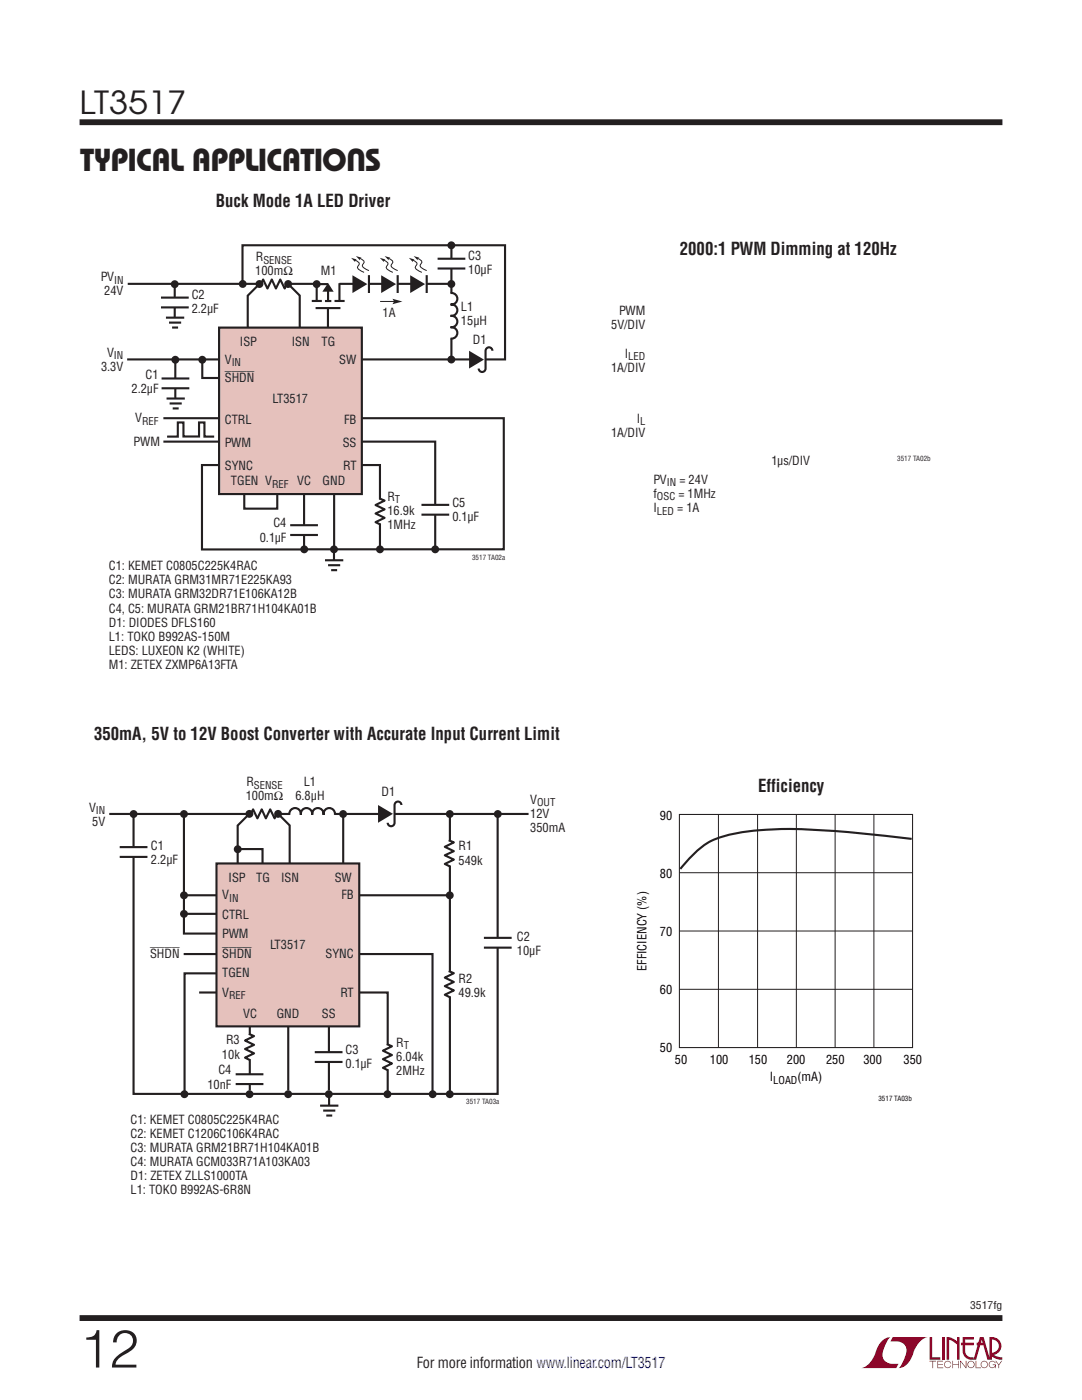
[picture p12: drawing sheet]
<svg xmlns="http://www.w3.org/2000/svg" width="216mm" height="279mm" viewBox="0 0 216 279" stroke-linecap="round" stroke-linejoin="round" font-family="sans-serif">
<g fill="#900126">
<path d="M185.5 266.8h.5v4.1h1.6v.5h-2.1z"/>
<path d="M176.2 267.4l1-.5h.5h-.1a6.2 6.2 0 0 0-1.4 4 2.58 2.58 0 0 0 3.1 1.3l-.5 .8h-6.9a4.9 4.9 0 0 0 3-3.8l.4-.7z"/>
<path d="M178.1 266.9h7a4.9 4.9 0 0 0-3.1 3.7 3.2 3.2 0 0 1-2.7 2.4h.1a6.2 6.2 0 0 0 1.4-4.1 2.58 2.58 0 0 0-3.1-1.2z"/>
<path d="M188 266.8h.5v4.6h-.5z"/>
<path d="M188.9 266.8l1 .2 1.1 .7v-.9h.5v4.6h-.5v-3.1l-1.6-.9v4h-.5z"/>
<path d="M185.5 271.6h1.3v.1h-.6v1.3h-.1v-1.3h-.6z"/>
<path d="M187 271.6h1.2v.1h-1v.5h.9v.2h-.9v.5h1v.1h-1.2z"/>
<path d="M190 271.6h.2v.6h1v-.6h.1v1.4h-.1v-.6h-1v.6h-.2z"/>
<path d="M191.6 271.6h.1l1 1.2v-1.2h.1v1.4l-1.1-1.2v1.2h-.1z"/>
<path d="M194.7 271.6h.1v1.3h.9v.1h-1z"/>
<path d="M198.6 271.6h.2l.5 .7 .5-.7h.2l-.6 .8v.6h-.2v-.6z"/>
<path d="M192.1 266.8h2.2v.5h-1.7v.7h1.7v.5h-1.7v1.1a1.32 1.32 0 0 0 1.7 1.3v.5l1.2-4.6h.8l1.1 4.1v-4.1a1.84 1.84 0 0 1 2.4 1.4 1.84 1.84 0 0 1-1.5 2.2l.8 .4 .9 .1v.5l-1.2-.2-1-.6v-.6a1.34 1.34 0 0 0 1.5-1.2 1.34 1.34 0 0 0-1.4-1.5v4.1h-.9l-.8-2.9h-1.3v-.5h1.2l-.2-.7-1.1 4.1a2.06 2.06 0 0 1-2.7-1.3v-1.6h-.4v-.5h.4z"/>
<path d="M193.2 271.8a.72 .72 0 0 1 1.2 .1 .72 .72 0 0 1-.4 1.1 .72 .72 0 0 1-1-.7h.2a.59 .59 0 0 0 .8 .5 .59 .59 0 0 0 .2-.9 .59 .59 0 0 0-1 .2v.2h-.2z"/>
<path d="M195.9 271.8a.72 .72 0 0 1 1.1 .1 .72 .72 0 0 1-.4 1.1 .72 .72 0 0 1-.9-.7h.1a.59 .59 0 0 0 .8 .5 .59 .59 0 0 0 .2-.9 .59 .59 0 0 0-.9 .2l-.1 .2h-.1z"/>
<path d="M197.5 271.8a.72 .72 0 0 1 1.2 .2h-.2a.59 .59 0 0 0-.9-.1 .59 .59 0 0 0 .1 .9 .59 .59 0 0 0 .9-.4h-.5v-.1h.6v.7h-.1v-.3a.73 .73 0 0 1-1.1 .2 .73 .73 0 0 1 0-1.1z"/>
<path d="M188.6 271.8a.71 .71 0 0 1 1.2 .3h-.1a.59 .59 0 0 0-.9-.3 .59 .59 0 0 0-.1 1 .59 .59 0 0 0 1-.3h.1a.73 .73 0 0 1-1.1 .4 .73 .73 0 0 1-.1-1.1z"/>
</g>
<path d="M15.9 24.4h184.1M15.9 263h184.1" fill="none" stroke="#231f20" stroke-width="1.2" stroke-linecap="butt"/>
<g fill="none" stroke="#231f20" stroke-width=".42">
<path d="M25.5 56.7h64.6M34.9 57.1v6.8M48.4 56.2v-7.3h52.4v22.8h-75.4M63.2 56.7h2.3M63.2 56.5v3.6M67.7 56.5v3.6M33.1 63.4h3.7M33.7 64.4h2.4M34.3 65.4h1.2M40.4 72.2v3.2h5.4M62.2 60.1h2M63 61.5h4.9"/>
<path d="M64.8 60.1h1.3M32.6 83.5h67.9v26.1h-39.8v-12.7M32.6 88.1h54.2v21.4M55.3 96.9v4.6h-6.6v-4.2M66.7 96.9v12.7M75.8 109.6v-16.8h-35.5v16.9h20.2"/>
</g>
<path d="M63.2 56.7h4.5M34.9 63.4v2.2" fill="none" stroke="#fff" stroke-width="1.1" stroke-linecap="butt"/>
<circle cx="63.2" cy="56.7" r=".79" fill="#231f20"/>
<path d="M65.5 57.8v2.3M66.8 60.1h2" fill="none" stroke="#231f20" stroke-width=".42"/>
<path d="M65.5 56.9l.6 1.1h-1.3z" fill="#231f20"/>
<path d="M65.5 56.9l.6 1.1h-1.3z" fill="none" stroke="#231f20" stroke-width=".49"/>
<path d="M75.8 99.7v4.8" fill="none" stroke="#fff" stroke-width="1.1" stroke-linecap="butt"/>
<path d="M75.7 99.5l1 .4-1.8 .9 1.8 .9-1.8 .8 1.8 .8-1.8 .9 1 .5" fill="none" stroke="#231f20" stroke-width=".42"/>
<path d="M70.8 51.9l.8 .5v.5a.55 .55 0 0 0-.1 .8l1.2 .7" fill="none" stroke="#231f20" stroke-width=".2"/>
<path d="M70.1 51.5l1.1 .3-.3 .1v.4z" fill="#231f20"/>
<path d="M71.8 51.5l.8 .6v.4a.55 .55 0 0 0-.1 .8l1.1 .7" fill="none" stroke="#231f20" stroke-width=".2"/>
<path d="M71 51.1l1.1 .3-.3 .2v.4z" fill="#231f20"/>
<path d="M71.4 56.7h2.2" fill="none" stroke="#fff" stroke-width="1.1" stroke-linecap="butt"/>
<path d="M70.3 54.9l3 1.8-3 1.8z" fill="#231f20"/>
<path d="M73.6 54.9v3.6" fill="none" stroke="#231f20" stroke-width=".42"/>
<path d="M76.5 51.9l.9 .5-.1 .5a.55 .55 0 0 0-.1 .8l1.2 .7" fill="none" stroke="#231f20" stroke-width=".2"/>
<path d="M75.8 51.5l1.1 .3-.3 .1v.4z" fill="#231f20"/>
<path d="M77.5 51.5l.8 .6v.4a.55 .55 0 0 0-.1 .8l1.2 .7" fill="none" stroke="#231f20" stroke-width=".2"/>
<path d="M76.8 51.1l1.1 .3-.3 .2v.4z" fill="#231f20"/>
<path d="M77.1 56.7h2.2" fill="none" stroke="#fff" stroke-width="1.1" stroke-linecap="butt"/>
<path d="M76.1 54.9l2.9 1.8-2.9 1.8z" fill="#231f20"/>
<path d="M79.4 54.9v3.6" fill="none" stroke="#231f20" stroke-width=".42"/>
<path d="M82.3 51.9l.9 .5-.1 .5a.55 .55 0 0 0-.1 .8l1.2 .7" fill="none" stroke="#231f20" stroke-width=".2"/>
<path d="M81.6 51.5l1.1 .3-.3 .1v.4z" fill="#231f20"/>
<path d="M83.3 51.5l.8 .6v.4a.55 .55 0 0 0-.1 .8l1.1 .7" fill="none" stroke="#231f20" stroke-width=".2"/>
<path d="M82.6 51.1l1.1 .3-.3 .2v.4z" fill="#231f20"/>
<path d="M82.9 56.7h2.2" fill="none" stroke="#fff" stroke-width="1.1" stroke-linecap="butt"/>
<path d="M81.9 54.9l2.9 1.8-2.9 1.8z" fill="#231f20"/>
<path d="M85.1 54.9v3.6" fill="none" stroke="#231f20" stroke-width=".42"/>
<g fill="#231f20">
<circle cx="48.4" cy="56.7" r=".79"/>
<circle cx="90.1" cy="56.7" r=".79"/>
<circle cx="90.1" cy="71.8" r=".79"/>
<circle cx="90.1" cy="49" r=".79"/>
</g>
<path d="M34.9 59.4v1.9" fill="none" stroke="#fff" stroke-width="1.1" stroke-linecap="butt"/>
<path d="M32.1 59.4h5.6M32.1 61.4h5.6" fill="none" stroke="#231f20" stroke-width=".42"/>
<circle cx="34.9" cy="56.7" r=".79" fill="#231f20"/>
<path d="M35 75.6v1.9M35.1 79.5v2.3M60.7 104.8v2M86.9 100.8v1.9" fill="none" stroke="#fff" stroke-width="1.1" stroke-linecap="butt"/>
<path d="M32.2 75.5h5.6M32.2 77.5h5.6M33.2 79.5h3.7M35 72.2v7.9M33.8 80.5h2.5M34.5 81.5h1.2M57.9 104.8h5.5M57.9 106.8h5.5M84.1 100.8h5.5M84.1 102.7h5.5" fill="none" stroke="#231f20" stroke-width=".42"/>
<g fill="#231f20">
<circle cx="35" cy="71.8" r=".79"/>
<circle cx="40.4" cy="71.8" r=".79"/>
<circle cx="66.6" cy="109.6" r=".79"/>
<circle cx="60.7" cy="109.6" r=".79"/>
<circle cx="75.8" cy="109.6" r=".79"/>
<circle cx="86.8" cy="109.6" r=".79"/>
</g>
<path d="M90.1 48.9v22.8M65.4 61.5v12.3" fill="none" stroke="#231f20" stroke-width=".42"/>
<path d="M75.8 60.2h3.1" fill="none" stroke="#231f20" stroke-width=".2"/>
<path d="M78.3 59.6l2 .6-2 .5 .3-.5z" fill="#231f20"/>
<path d="M43.7 65.4h28.5v33.2h-28.5z" fill="#e5c1bc"/>
<path d="M89.9 58.5a1.16 1.16 0 0 1 1.4 1.1 1.16 1.16 0 0 1-1.4 1.2 1.15 1.15 0 0 1 1.4 1.1 1.15 1.15 0 0 1-1.4 1.1 1.15 1.15 0 0 1 1.4 1.2 1.15 1.15 0 0 1-1.4 1.1 1.16 1.16 0 0 1 1.4 1.1 1.16 1.16 0 0 1-1.4 1.2M43.7 65.4h28.5v33.2h-28.5z" fill="none" stroke="#231f20" stroke-width=".42"/>
<path d="M90.1 58.6v8.9M94.6 71.8h2.2" fill="none" stroke="#fff" stroke-width="1.1" stroke-linecap="butt"/>
<path d="M93.6 70l3 1.8-3 1.8z" fill="#231f20"/>
<path d="M52 56.5l-2.6 2.5v6.3M57.2 56.6l-.4 1-.9-1.8-.8 1.8-.9-1.8-.8 1.8-.9-1.8-.5 1M57.3 56.5l2.5 2.5v6.3M87.3 51.6h5.6M87.3 53.6h5.6M98.3 70a.69 .69 0 0 0-.7-.7 .69 .69 0 0 0-.7 .7v3.6a.69 .69 0 0 1-.7 .6 .69 .69 0 0 1-.7-.6M33.3 87.1h2.2v-2.8h1.1v2.8h3.1v-2.8h1.1v2.8h1.9M64.8 111.8h3.7M65.5 112.8h2.4M66.1 113.8h1.2M66.6 110.1v2.8" fill="none" stroke="#231f20" stroke-width=".42"/>
<path d="M52.2 56.7h4.8M90.1 51.7v1.9M66.7 111.8v2.2" fill="none" stroke="#fff" stroke-width="1.1" stroke-linecap="butt"/>
<g fill="#231f20">
<circle cx="51.8" cy="56.7" r=".79"/>
<circle cx="57.5" cy="56.7" r=".79"/>
</g>
<g fill="none" stroke="#231f20" stroke-width=".42">
<path d="M36.7 178.7h53M36.7 162.5v23.8h8.6M47.4 169.5h5v6.4M68.5 162.5v13.4M89.8 162.2v56.1M99.3 162.2v56.1h-72.7v-55.8M36.6 182.4h8.7M36.7 190.4h49.6v28M39.7 198.1h37.7v19.7M43.8 194.3h-7v23.7M49.8 203.1v14.5M57.5 203.1v14.5"/>
<path d="M65.6 203.1v14.5M65.7 218.7v3"/>
</g>
<path d="M43.2 172.3h28.5v32.5h-28.5z" fill="#e5c1bc"/>
<path d="M21.8 162.4h83.7M43.2 172.3h28.5v32.5h-28.5z" fill="none" stroke="#231f20" stroke-width=".42"/>
<path d="M76.5 162.4h2.2" fill="none" stroke="#fff" stroke-width="1.1" stroke-linecap="butt"/>
<path d="M75.4 160.7l3 1.7-3 1.8z" fill="#231f20"/>
<g fill="none" stroke="#231f20" stroke-width=".42">
<path d="M23.9 169.1h5.5M23.9 171h5.5M57.7 162.6a1.16 1.16 0 0 1 1.2-1.3 1.16 1.16 0 0 1 1.1 1.3 1.15 1.15 0 0 1 1.2-1.3 1.15 1.15 0 0 1 1.1 1.3 1.15 1.15 0 0 1 1.1-1.3 1.15 1.15 0 0 1 1.2 1.3 1.16 1.16 0 0 1 1.1-1.3 1.16 1.16 0 0 1 1.1 1.3M80.1 160.7a.69 .69 0 0 0-.7-.7 .69 .69 0 0 0-.7 .7v3.5a.69 .69 0 0 1-.7 .7 .69 .69 0 0 1-.6-.7M89.5 167.7l1.1 .4-1.8 .9 1.8 .9-1.8 .8 1.8 .9-1.8 .8 .9 .5M89.5 193.8l1.1 .4-1.8 .9 1.8 .9-1.8 .8 1.8 .9-1.8 .8 .9 .5M96.6 187.2h5.5M96.6 189.1h5.5M47 214.4h5.6M47 216.3h5.6M49.7 206.3l1 .5-1.8 .9 1.8 .8-1.8 .8 1.8 .9-1.8 .9 1 .5M62.8 210h5.5"/>
<path d="M62.8 211.9h5.5M77.2 208.4l1 .4-1.8 .9 1.8 .9-1.8 .8 1.8 .8-1.8 .9 1 .5M63.9 220.7h3.6M64.5 221.6h2.4M65.1 222.6h1.2"/>
</g>
<path d="M26.7 169.1v1.9M57.8 162.4h9M89.7 167.9v4.8M89.7 194v4.8M99.3 187.2v1.9M49.8 206.6v4.8M49.8 214.4v1.9M65.6 210v1.9M77.3 208.6v4.8M65.7 220.7v2.2" fill="none" stroke="#fff" stroke-width="1.1" stroke-linecap="butt"/>
<g fill="#231f20">
<circle cx="49.8" cy="218.4" r=".79"/>
<circle cx="36.8" cy="218.4" r=".79"/>
<circle cx="57.5" cy="218.4" r=".79"/>
<circle cx="65.6" cy="218.4" r=".79"/>
<circle cx="77.3" cy="218.4" r=".79"/>
<circle cx="47.4" cy="169.5" r=".79"/>
<circle cx="68.5" cy="162.5" r=".79"/>
<circle cx="89.7" cy="162.5" r=".79"/>
<circle cx="99.3" cy="162.5" r=".79"/>
<circle cx="89.7" cy="178.7" r=".79"/>
<circle cx="89.7" cy="218.4" r=".79"/>
<circle cx="86.3" cy="218.4" r=".79"/>
<circle cx="36.7" cy="162.5" r=".79"/>
<circle cx="26.7" cy="162.5" r=".79"/>
<circle cx="36.7" cy="178.7" r=".79"/>
<circle cx="36.7" cy="182.4" r=".79"/>
</g>
<path d="M50.2 162.4h4.8" fill="none" stroke="#fff" stroke-width="1.1" stroke-linecap="butt"/>
<path d="M50 162.2l-2.6 2.5v7.6M55.2 162.3l-.4 1-.9-1.8-.9 1.8-.8-1.8-.8 1.8-.9-1.8-.5 1M55.3 162.2l2.5 2.5v7.6" fill="none" stroke="#231f20" stroke-width=".42"/>
<g fill="#231f20">
<circle cx="49.8" cy="162.4" r=".79"/>
<circle cx="55.5" cy="162.4" r=".79"/>
</g>
<path d="M135.6 162.5h46.5v46.6h-46.5z" fill="none" stroke="#231f20" stroke-width=".21"/>
<path d="M135.6 174.2h46.5M143.4 162.6v46.5M151.2 162.6v46.5M158.9 162.6v46.5M166.6 162.6v46.5M174.4 162.6v46.5M135.6 197.4h46.5M135.6 185.8h46.5" fill="none" stroke="#231f20" stroke-width=".2"/>
<path d="M181.9 167.4h-.4a188.4 188.4 0 0 0-27.1-1.9l-1.5 .1a32.4 32.4 0 0 0-11 2.2 21.1 21.1 0 0 0-6.2 5.6" fill="none" stroke="#231f20" stroke-width=".42"/>
<text font-size="10.6" fill="#231f20" x="15.9" y="272.9">12</text>
<g font-size="6.3" fill="#231f20">
<text x="15.9" y="22.8">LT3517</text>
<text x="16" y="34.2">TYPICAL APPLICATIONS</text>
</g>
<g font-size="3.5" fill="#231f20">
<text x="43.1" y="41.3">Buck Mode 1A LED Driver</text>
<text x="135.6" y="50.8">2000:1 PWM Dimming at 120Hz</text>
<text x="18.8" y="147.7">350mA, 5V to 12V Boost Converter with Accurate Input Current Limit</text>
<text x="151.3" y="158">Efficiency</text>
</g>
<text font-size="3" fill="#231f20" x="83.2" y="273.1">For more information www.linear.com/LT3517</text>
<g font-size="2.5" fill="#231f20">
<text x="51" y="52.1">R</text>
<text x="93.4" y="51.8">C3</text>
<text x="20.1" y="56.1">PV</text>
<text x="20.8" y="58.9">24V</text>
<text x="38.2" y="59.7">C2</text>
<text x="50.9" y="54.9">100mΩ</text>
<text x="64" y="54.8">M1</text>
<text x="93.4" y="54.6">10µF</text>
<text x="38.2" y="62.5">2.2µF</text>
<text x="76.3" y="63.3">1A</text>
<text x="92" y="62">L1</text>
<text x="92" y="64.8">15µH</text>
<text x="121.9" y="65.7">5V/DIV</text>
<text x="123.5" y="62.9">PWM</text>
<text x="21.4" y="71.2">V</text>
<text x="47.9" y="69.1">ISP</text>
<text x="58.2" y="69.1">ISN</text>
<text x="64.2" y="69.1">TG</text>
<text x="94.4" y="68.6">D1</text>
<text x="124.7" y="71.4">I</text>
<text x="20.2" y="74">3.3V</text>
<text x="29.1" y="75.7">C1</text>
<text x="44.9" y="72.6">V</text>
<text x="44.9" y="76.3">SHDN</text>
<text x="67.7" y="72.6">SW</text>
<text x="121.9" y="74.2">1A/DIV</text>
<text x="26.2" y="78.5">2.2µF</text>
<text x="54.4" y="80.5">LT3517</text>
<text x="26.7" y="89.1">PWM</text>
<text x="27" y="84.2">V</text>
<text x="44.9" y="84.5">CTRL</text>
<text x="44.9" y="89.1">PWM</text>
<text x="68.4" y="89.1">SS</text>
<text x="68.7" y="84.5">FB</text>
<text x="121.9" y="87.2">1A/DIV</text>
<text x="127" y="84.4">I</text>
<text x="44.9" y="93.7">SYNC</text>
<text x="68.5" y="93.7">RT</text>
<text x="153.9" y="92.8">1µs/DIV</text>
<text x="46.1" y="96.9">TGEN V</text>
<text x="59.3" y="96.9">VC</text>
<text x="64.4" y="96.9">GND</text>
<text x="77.3" y="99.9">R</text>
<text x="90.3" y="101.2">C5</text>
<text x="130.4" y="96.5">PV</text>
<text x="130.4" y="99.3">f</text>
<text x="135.4" y="99.3">= 1MHz</text>
<text x="135.6" y="96.5">= 24V</text>
<text x="54.5" y="105.2">C4</text>
<text x="77.3" y="102.7">16.9k</text>
<text x="77.3" y="105.6">1MHz</text>
<text x="90.3" y="104.1">0.1µF</text>
<text x="130.4" y="102.2">I</text>
<text x="135.1" y="102.2">= 1A</text>
<text x="21.7" y="113.8">C1: KEMET C0805C225K4RAC</text>
<text x="51.8" y="108.1">0.1µF</text>
<text x="21.7" y="116.6">C2: MURATA GRM31MR71E225KA93</text>
<text x="21.7" y="119.4">C3: MURATA GRM32DR71E106KA12B</text>
<text x="21.7" y="122.3">C4, C5: MURATA GRM21BR71H104KA01B</text>
<text x="21.7" y="125.1">D1: DIODES DFLS160</text>
<text x="21.7" y="127.9">L1: TOKO B992AS-150M</text>
<text x="21.7" y="130.7">LEDS: LUXEON K2 (WHITE)</text>
<text x="21.7" y="133.5">M1: ZETEX ZXMP6A13FTA</text>
<text x="17.8" y="162">V</text>
<text x="49" y="159.7">100mΩ</text>
<text x="49.2" y="156.9">R</text>
<text x="58.9" y="159.7">6.8µH</text>
<text x="60.6" y="156.9">L1</text>
<text x="76.1" y="158.9">D1</text>
<text x="105.8" y="160.4">V</text>
<text x="18.4" y="164.8">5V</text>
<text x="105.8" y="163.2">12V</text>
<text x="105.8" y="166">350mA</text>
<text x="30.1" y="169.7">C1</text>
<text x="30.1" y="172.5">2.2µF</text>
<text x="91.5" y="169.7">R1</text>
<text x="91.5" y="172.5">549k</text>
<text x="44.3" y="179.5">V</text>
<text x="45.6" y="176">ISP</text>
<text x="51.1" y="176">TG</text>
<text x="56.1" y="176">ISN</text>
<text x="66.8" y="176">SW</text>
<text x="68.1" y="179.5">FB</text>
<text x="44.3" y="183.4">CTRL</text>
<text x="29.9" y="191.2">SHDN</text>
<text x="44.3" y="187.3">PWM</text>
<text x="44.3" y="191.1">SHDN</text>
<text x="53.9" y="189.4">LT3517</text>
<text x="65" y="191.2">SYNC</text>
<text x="103.1" y="187.8">C2</text>
<text x="103.1" y="190.6">10µF</text>
<text x="44.3" y="195">TGEN</text>
<text x="91.5" y="196.1">R2</text>
<text x="44.3" y="198.9">V</text>
<text x="48.5" y="203.1">VC</text>
<text x="55.2" y="203.1">GND</text>
<text x="64.2" y="203.1">SS</text>
<text x="67.9" y="199">RT</text>
<text x="91.5" y="198.9">49.9k</text>
<text x="45.1" y="208.4">R3</text>
<text x="79.1" y="208.9">R</text>
<text x="43.6" y="214.4">C4</text>
<text x="44.3" y="211.3">10k</text>
<text x="68.9" y="210.4">C3</text>
<text x="68.9" y="213.2">0.1µF</text>
<text x="79.1" y="211.7">6.04k</text>
<text x="79.1" y="214.5">2MHz</text>
<text x="41.4" y="217.3">10nF</text>
<text x="26" y="224.3">C1: KEMET C0805C225K4RAC</text>
<text x="26" y="227.1">C2: KEMET C1206C106K4RAC</text>
<text x="26" y="229.9">C3: MURATA GRM21BR71H104KA01B</text>
<text x="26" y="232.7">C4: MURATA GCM033R71A103KA03</text>
<text x="26" y="235.5">D1: ZETEX ZLLS1000TA</text>
<text x="26" y="238.4">L1: TOKO B992AS-6R8N</text>
</g>
<g font-size="2.5">
<text x="131.7" y="163.6">90</text>
<text x="131.7" y="175.3">80</text>
<text x="131.7" y="186.7">70</text>
<text x="129" y="193.8" transform="rotate(-90 129 193.8)">EFFICIENCY (%)</text>
<text x="131.7" y="198.4">60</text>
<text x="131.7" y="210">50</text>
<text x="134.7" y="212.4">50</text>
<text x="141.7" y="212.4">100</text>
<text x="149.4" y="212.4">150</text>
<text x="153.6" y="215.8">I</text>
<text x="157" y="212.4">200</text>
<text x="159.1" y="215.8">(mA)</text>
<text x="164.8" y="212.4">250</text>
<text x="172.3" y="212.4">300</text>
<text x="180.3" y="212.4">350</text>
</g>
<g font-size="2.1" fill="#231f20">
<text x="52.6" y="52.6">SENSE</text>
<text x="22.8" y="56.6">IN</text>
<text x="22.7" y="71.7">IN</text>
<text x="125.4" y="71.9">LED</text>
<text x="46.2" y="73.1">IN</text>
<text x="28.4" y="84.7">REF</text>
<text x="127.7" y="84.9">L</text>
<text x="54.3" y="97.4">REF</text>
<text x="78.8" y="100.5">T</text>
<text x="131.1" y="99.9">OSC</text>
<text x="133.1" y="97">IN</text>
<text x="131.1" y="102.7">LED</text>
<text x="50.7" y="157.4">SENSE</text>
<text x="107.2" y="160.9">OUT</text>
<text x="19.1" y="162.5">IN</text>
<text x="45.7" y="180">IN</text>
<text x="45.7" y="199.4">REF</text>
<text x="80.6" y="209.4">T</text>
<text x="193.6" y="261.2">3517fg</text>
</g>
<text font-size="2.1" x="154.3" y="216.3">LOAD</text>
<g font-size="1.4" fill="#231f20">
<text x="179" y="92">3517 TA02b</text>
<text x="94.2" y="111.8">3517 TA02a</text>
<text x="93" y="220.3">3517 TA03a</text>
</g>
<text font-size="1.4" x="175.3" y="219.8">3517 TA03b</text>
</svg>
